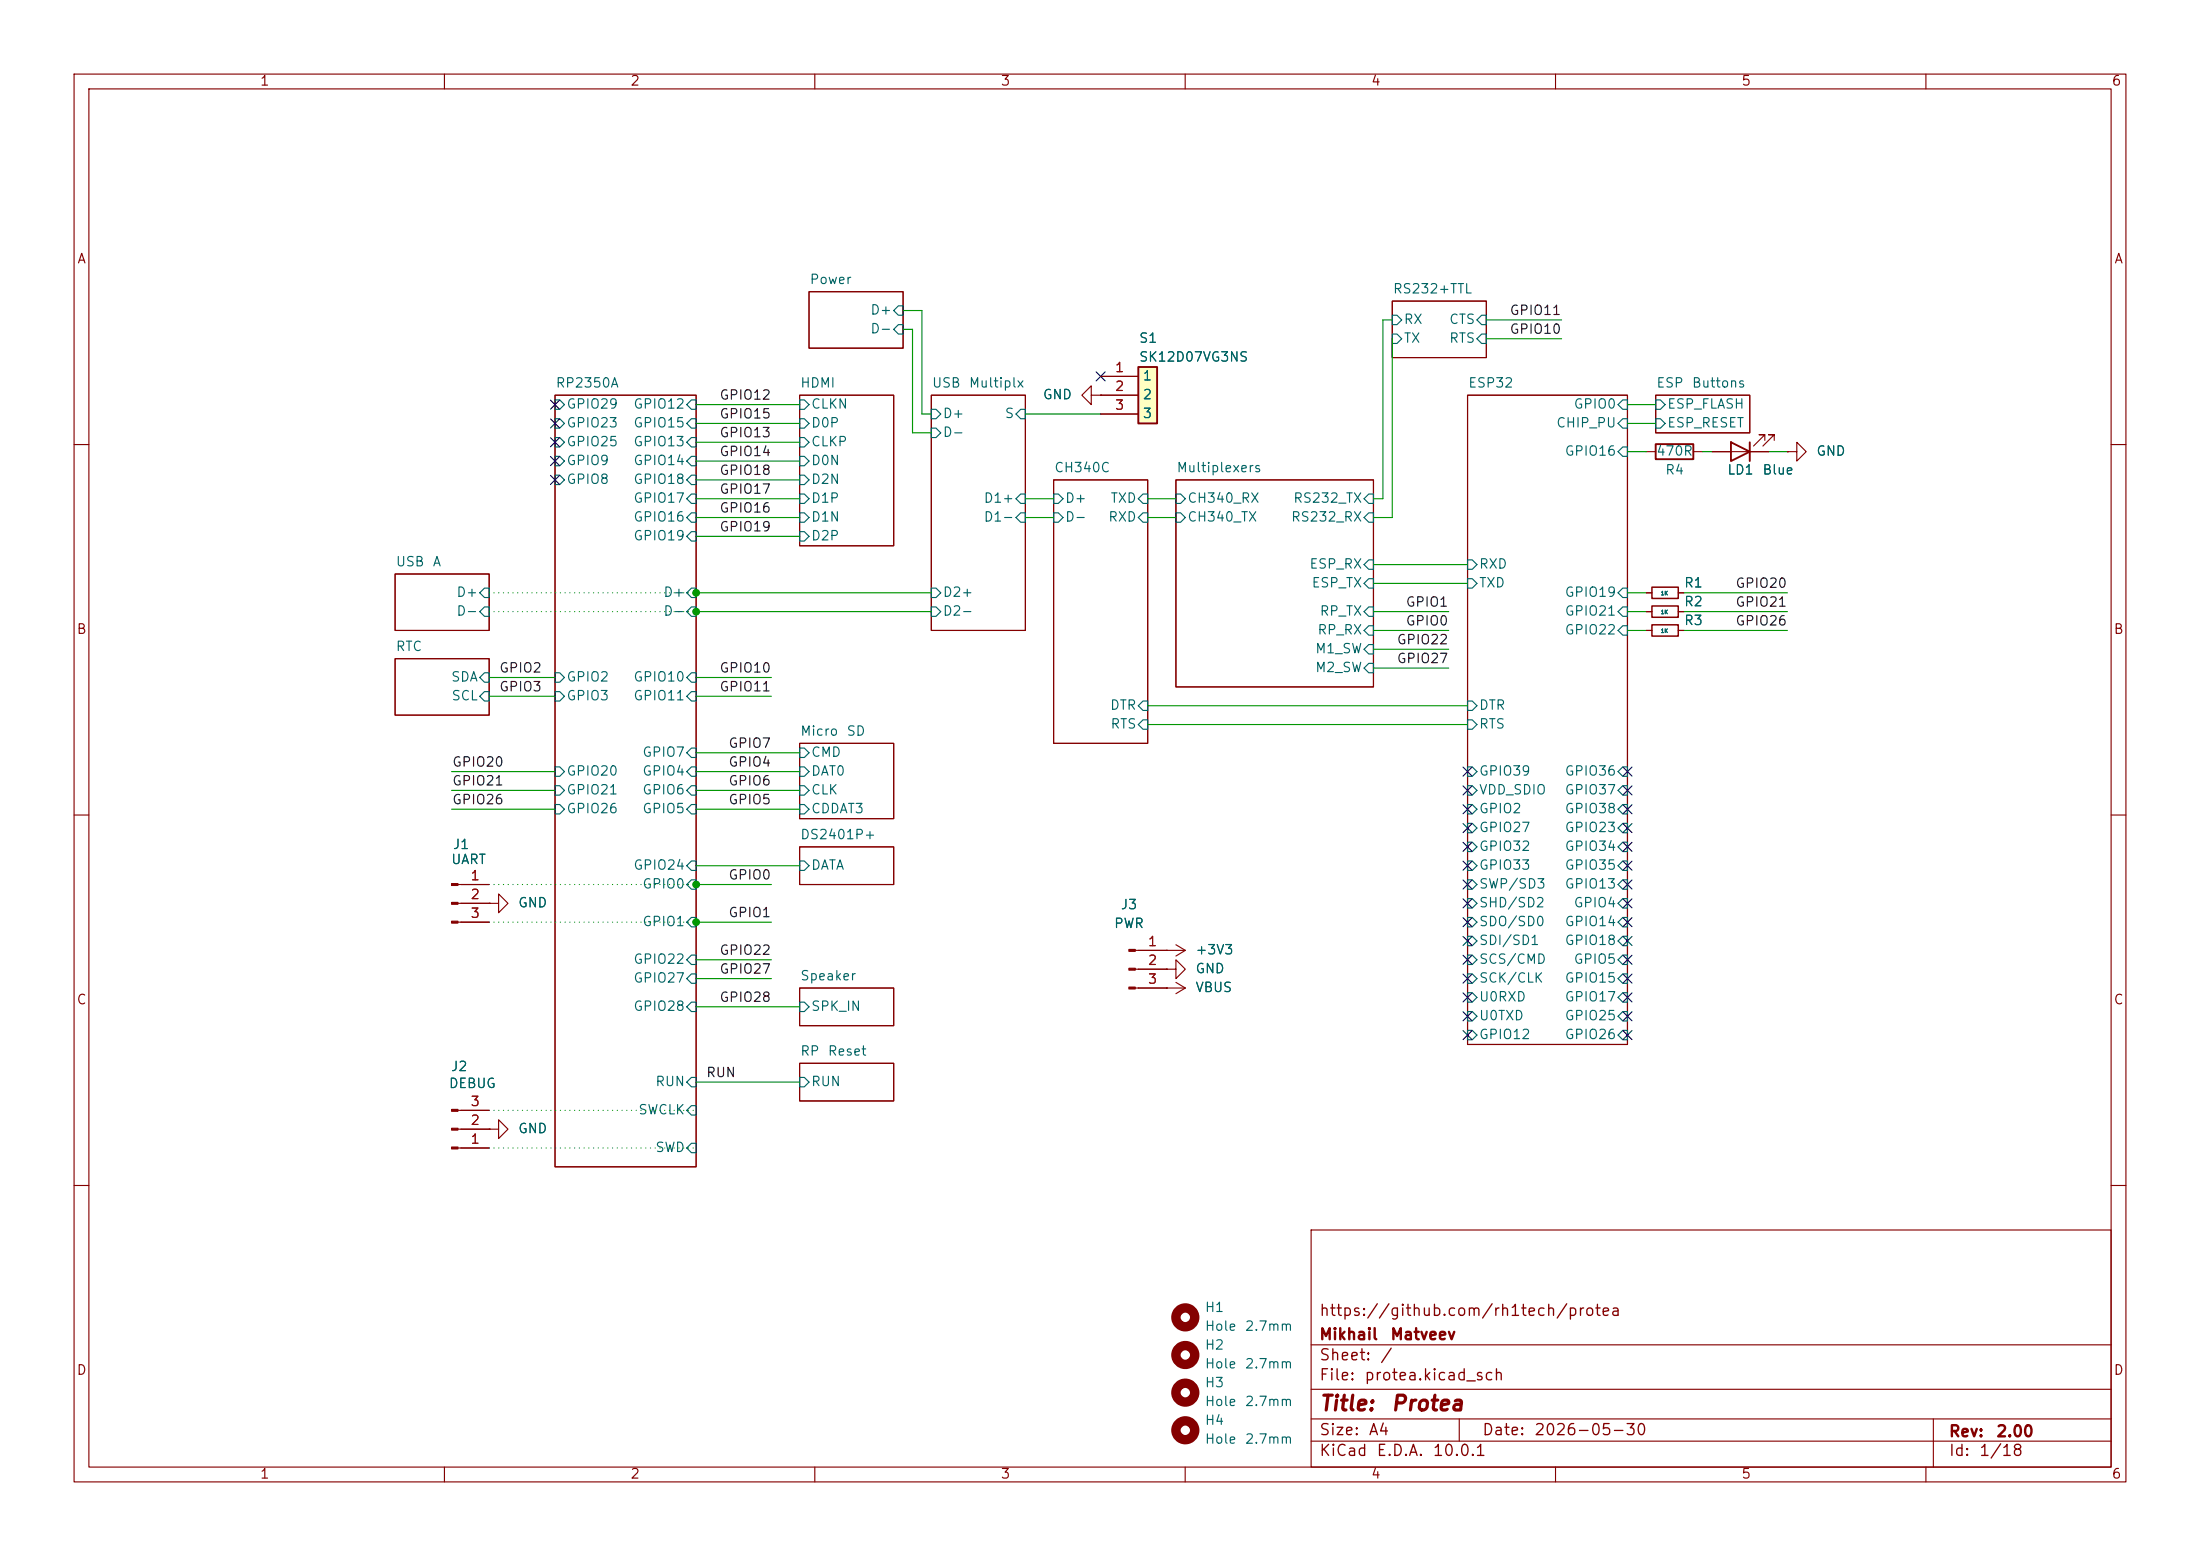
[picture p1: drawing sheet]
<svg xmlns="http://www.w3.org/2000/svg" width="297mm" height="210mm" viewBox="0 0 297 210" stroke-linecap="round" stroke-linejoin="round" font-family="sans-serif">
<g fill="none" stroke="#840000" stroke-width=".15">
<path d="M10 10h277v190h-277zM12 12h273v186h-273zM60 10v2M110 10v2M160 10v2M210 10v2M260 10v2M109.2 39.4h12.7v7.6h-12.7zM74.9 53.3h19.1v104.2h-19.1zM107.9 53.3h12.7v20.4h-12.7zM125.7 53.3h12.7v31.8h-12.7zM188 40.6h12.7v7.7h-12.7z"/>
<path d="M198.1 53.3h21.6v87.7h-21.6zM223.5 53.3h12.7v5.1h-12.7zM238.3 59.4v-.7h-.8h.8l-1.6 1.5M239.5 59.4v-.7h-.7h.7l-1.5 1.5M10 60h2M53.3 77.5h12.7v7.6h-12.7zM142.2 64.8h12.7v35.5h-12.7zM158.7 64.8h26.7v27.9h-26.7zM231.1 61h7.7M241.3 61h1.3v-1.3l1.2 1.3-1.2 1.2v-1.2M241.3 61h.1M285 60h2"/>
<path d="M53.3 88.9h12.7v7.6h-12.7zM222.2 82.6h.8M222.2 85.1h.8M226.6 82.6h.7M226.6 85.1h.7M10 110h2M61.8 119.4h4.2M107.9 100.3h12.7v10.2h-12.7zM107.9 114.3h12.7v5.1h-12.7zM285 110h2M61.8 121.9h4.2M61.8 124.5h4.2"/>
<path d="M66 121.9h1.3v-1.2l1.3 1.2-1.3 1.3v-1.3M66 121.9h.1M107.9 133.4h12.7v5h-12.7zM153.3 133.4h6.7M153.3 128.3h6.7M153.3 130.8h4.2M157.5 133.4h.1M157.5 130.8h1.2v-1.3l1.3 1.3-1.3 1.3v-1.3M157.5 130.8h.1M157.5 128.3h.1M158.7 132.6l1.3 .8M158.7 127.5l1.3 .8"/>
<path d="M160 133.4l-1.3 .7M160 128.3l-1.3 .7M61.8 154.9h4.2M61.8 152.4h4.2M61.8 149.9h4.2M66 152.4h1.3v-1.3l1.3 1.3-1.3 1.3v-1.3M66 152.4h.1M107.9 143.5h12.7v5.1h-12.7zM10 160h2M177 166h108v32h-108zM285 160h2M60 198v2"/>
<path d="M110 198v2M160 198v2M177 194.5h108M177 191.5h108M177 187.5h108M177 181.5h108M197 191.5v3M210 198v2M260 198v2M261 191.5v6.5"/>
</g>
<g fill="none" stroke="#006464" stroke-width=".15">
<path d="M74.9 56.5h.7l.6 .7-.6 .6h-.7zM74.9 59.1h.7l.6 .6-.6 .6h-.7zM74.9 54h.7l.6 .6-.6 .6h-.7zM93.3 54h.7v1.2h-.7l-.6-.6zM93.3 59.1h.7v1.2h-.7l-.6-.6zM93.3 56.5h.7v1.3h-.7l-.6-.6zM107.9 54h.7l.6 .6-.6 .6h-.7zM107.9 56.5h.7l.6 .7-.6 .6h-.7zM107.9 59.1h.7l.6 .6-.6 .6h-.7zM120.6 44.5l.7-.7h.6v1.3h-.6zM121.3 41.3h.6v1.2h-.6l-.7-.6zM125.7 55.2h.7l.6 .7-.6 .6h-.7z"/>
<path d="M125.7 57.8h.7l.6 .6-.6 .7h-.7zM137.2 55.9l.6-.7h.6v1.3h-.6zM188 42.5h.6l.6 .7-.6 .6h-.6zM188 45.1h.6l.6 .6-.6 .7h-.6zM200 42.5h.7v1.3h-.7l-.6-.6zM200 45.1h.7v1.3h-.7l-.6-.7zM219.1 56.5h.6v1.3h-.6l-.7-.6zM219.1 54h.6v1.2h-.6l-.7-.6zM223.5 54h.7l.6 .6-.6 .6h-.7zM223.5 56.5h.7l.6 .7-.6 .6h-.7zM65.4 79.4h.6v1.2h-.6l-.6-.6zM74.9 64.1h.7l.6 .7-.6 .6h-.7z"/>
<path d="M74.9 61.6h.7l.6 .6-.6 .7h-.7zM93.3 61.6h.7v1.3h-.7l-.6-.7zM93.3 69.2h.7v1.3h-.7l-.6-.6zM93.3 66.7h.7v1.2h-.7l-.6-.6zM93.3 64.1h.7v1.3h-.7l-.6-.6zM93.3 71.8h.7v1.2h-.7l-.6-.6zM93.3 79.4h.7v1.2h-.7l-.6-.6zM107.9 61.6h.7l.6 .6-.6 .7h-.7zM107.9 64.1h.7l.6 .7-.6 .6h-.7zM107.9 66.7h.7l.6 .6-.6 .6h-.7zM107.9 69.2h.7l.6 .7-.6 .6h-.7zM107.9 71.8h.7l.6 .6-.6 .6h-.7z"/>
<path d="M125.7 79.4h.7l.6 .6-.6 .6h-.7zM137.2 67.3l.6-.6h.6v1.2h-.6zM137.2 69.9l.6-.7h.6v1.3h-.6zM142.2 66.7h.7l.6 .6-.6 .6h-.7zM142.2 69.2h.7l.6 .7-.6 .6h-.7zM154.3 66.7h.6v1.2h-.6l-.6-.6zM154.3 69.2h.6v1.3h-.6l-.6-.6zM158.7 66.7h.7l.6 .6-.6 .6h-.7zM158.7 69.2h.7l.6 .7-.6 .6h-.7zM184.8 75.6h.6v1.2h-.6l-.7-.6zM184.8 78.1h.6v1.3h-.6l-.7-.7zM184.8 69.2h.6v1.3h-.6l-.7-.6z"/>
<path d="M184.8 66.7h.6v1.2h-.6l-.7-.6zM198.1 75.6h.7l.6 .6-.6 .6h-.7zM198.1 78.1h.7l.6 .6-.6 .7h-.7zM218.4 61l.7-.7h.6v1.3h-.6zM219.1 79.4h.6v1.2h-.6l-.7-.6zM65.4 81.9h.6v1.3h-.6l-.6-.6zM65.4 93.3h.6v1.3h-.6l-.6-.6zM65.4 90.8h.6v1.3h-.6l-.6-.7zM74.9 90.8h.7l.6 .6-.6 .7h-.7zM74.9 93.3h.7l.6 .7-.6 .6h-.7zM93.3 90.8h.7v1.3h-.7l-.6-.7zM93.3 93.3h.7v1.3h-.7l-.6-.6z"/>
<path d="M93.3 81.9h.7v1.3h-.7l-.6-.6zM125.7 81.9h.7l.6 .7-.6 .6h-.7zM154.3 94.6h.6v1.3h-.6l-.6-.6zM154.3 97.2h.6v1.2h-.6l-.6-.6zM184.8 87h.6v1.3h-.6l-.7-.7zM184.8 89.5h.6v1.3h-.6l-.7-.6zM184.8 84.5h.6v1.2h-.6l-.7-.6zM184.8 81.9h.6v1.3h-.6l-.7-.6zM198.1 94.6h.7l.6 .7-.6 .6h-.7zM198.1 97.2h.7l.6 .6-.6 .6h-.7zM218.4 82.6l.7-.7h.6v1.3h-.6zM218.4 85.1l.7-.6h.6v1.2h-.6z"/>
<path d="M74.9 103.5h.7l.6 .6-.6 .7h-.7zM74.9 106h.7l.6 .7-.6 .6h-.7zM74.9 108.6h.7l.6 .6-.6 .7h-.7zM93.3 118.7h.7v1.3h-.7l-.6-.6zM93.3 103.5h.7v1.3h-.7l-.6-.7zM93.3 108.6h.7v1.3h-.7l-.6-.7zM93.3 106h.7v1.3h-.7l-.6-.6zM93.3 101h.7v1.2h-.7l-.6-.6zM93.3 116.2h.7v1.3h-.7l-.6-.7zM107.9 101h.7l.6 .6-.6 .6h-.7zM107.9 103.5h.7l.6 .6-.6 .7h-.7zM107.9 106h.7l.6 .7-.6 .6h-.7z"/>
<path d="M107.9 108.6h.7l.6 .6-.6 .7h-.7zM107.9 116.2h.7l.6 .6-.6 .7h-.7zM198.1 108.6h.7l.6 .6-.6 .7h-.7zM198.1 111.1h.7l.6 .7-.6 .6h-.7zM198.1 113.7h.7l.6 .6-.6 .6h-.7zM198.1 116.2h.7l.6 .6-.6 .7h-.7zM198.1 103.5h.7l.6 .6-.6 .7h-.7zM198.1 118.7h.7l.6 .7-.6 .6h-.7zM198.1 106h.7l.6 .7-.6 .6h-.7zM218.4 116.8l.7-.6h.6v1.3h-.6zM218.4 104.1l.7-.6h.6v1.3h-.6zM218.4 109.2l.7-.6h.6v1.3h-.6z"/>
<path d="M219.1 118.7h.6v1.3h-.6l-.7-.6zM219.1 111.1h.6v1.3h-.6l-.7-.6zM219.1 113.7h.6v1.2h-.6l-.7-.6zM219.1 106h.6v1.3h-.6l-.7-.6zM93.3 123.8h.7v1.3h-.7l-.6-.6zM93.3 128.9h.7v1.3h-.7l-.6-.7zM93.3 131.4h.7v1.3h-.7l-.6-.6zM93.3 135.3h.7v1.2h-.7l-.6-.6zM107.9 135.3h.7l.6 .6-.6 .6h-.7zM198.1 139.1h.7l.6 .6-.6 .6h-.7zM198.1 131.4h.7l.6 .7-.6 .6h-.7zM198.1 128.9h.7l.6 .6-.6 .7h-.7z"/>
<path d="M198.1 126.4h.7l.6 .6-.6 .6h-.7zM198.1 123.8h.7l.6 .7-.6 .6h-.7zM198.1 121.3h.7l.6 .6-.6 .7h-.7zM198.1 134h.7l.6 .6-.6 .7h-.7zM198.1 136.5h.7l.6 .7-.6 .6h-.7zM218.4 129.5l.7-.6h.6v1.3h-.6zM218.4 127l.7-.6h.6v1.2h-.6zM218.4 139.7l.7-.6h.6v1.2h-.6zM219.1 121.3h.6v1.3h-.6l-.7-.7zM219.1 123.8h.6v1.3h-.6l-.7-.6zM219.1 131.4h.6v1.3h-.6l-.7-.6zM219.1 134h.6v1.3h-.6l-.7-.7z"/>
<path d="M219.1 136.5h.6v1.3h-.6l-.7-.6zM93.3 145.4h.7v1.3h-.7l-.6-.6zM93.3 149.2h.7v1.3h-.7l-.6-.6zM93.3 154.3h.7v1.3h-.7l-.6-.7zM107.9 145.4h.7l.6 .7-.6 .6h-.7z"/>
</g>
<g fill="#840000" stroke="#840000" stroke-width=".15">
<path d="M61 119.3h.8v.2h-.8z"/>
<path d="M61 121.8h.8v.2h-.8z"/>
<path d="M61 124.3h.8v.3h-.8z"/>
<path d="M61 154.8h.8v.3h-.8z"/>
<path d="M61 152.3h.8v.2h-.8z"/>
<path d="M61 149.7h.8v.3h-.8z"/>
<path d="M152.4 128.1h.9v.3h-.9z"/>
<path d="M152.4 130.7h.9v.2h-.9z"/>
<path d="M152.4 133.2h.9v.3h-.9z"/>
</g>
<path d="M233.7 59.7l2.5 1.3-2.5 1.2zM236.2 59.7v2.5" fill="none" stroke="#840000" stroke-width=".25"/>
<g fill="none" stroke="#840000" stroke-width="1.3">
<circle cx="160" cy="177.8" r="1.27"/>
<circle cx="160" cy="188" r="1.27"/>
<circle cx="160" cy="193" r="1.27"/>
<circle cx="160" cy="182.9" r="1.27"/>
</g>
<path d="M223 81.8h3.6v1.5h-3.6zM223 84.3h3.6v1.6h-3.6z" fill="none" stroke="#840000" stroke-width=".2"/>
<path d="M153.7 49.5h2.5v7.7h-2.5z" fill="#ffffc2"/>
<path d="M153.7 49.5h2.5v7.7h-2.5zM223.5 59.9h5.1v2.1h-5.1z" fill="none" stroke="#840000" stroke-width=".25"/>
<g fill="none" stroke="#840000" stroke-width=".15">
<path d="M147.3 53.3v-1.2l-1.3 1.2 1.3 1.3v-1.3h1.3M148.6 53.3h.1M148.6 50.8h5.1M148.6 53.3h5.1M148.6 55.9h5.1M222.2 61h1.3M228.6 61h1.3M231.1 61h2.6M236.2 61h2.6M241.3 61h.1M222.2 80h.8M222.2 85.1h.8"/>
<path d="M222.2 82.6h.8M226.6 80h.7M226.6 85.1h.7M226.6 82.6h.7M62.2 119.4h3.8M62.2 121.9h3.8M62.2 124.5h3.8M66 121.9h.1M153.7 128.3h3.8M153.7 130.8h3.8M153.7 133.4h3.8M157.5 128.3h.1"/>
<path d="M157.5 133.4h.1M157.5 130.8h.1M62.2 154.9h3.8M62.2 152.4h3.8M62.2 149.9h3.8M66 152.4h.1"/>
</g>
<path d="M223 79.2h3.6v1.6h-3.6z" fill="none" stroke="#840000" stroke-width=".2"/>
<path d="M66 80h28M66 82.6h28M66 119.4h28M66 124.5h28M66 154.9h28M66 149.9h28" fill="none" stroke="#009600" stroke-width=".15" stroke-dasharray="0 .6"/>
<g fill="none" stroke="#009600" stroke-width=".15">
<path d="M94 54.6h13.9M94 57.2h13.9M94 59.7h13.9M121.9 41.9h2.6v14h1.2M121.9 44.5h1.3v13.9h2.5M138.4 55.9h10.2M188 43.2h-1.3v24.1h-1.3M188 45.7v24.2h-2.6M200.7 45.7h10.1M200.7 43.2h10.1M219.7 54.6h3.8M219.7 57.2h3.8"/>
<path d="M94 64.8h13.9M94 62.2h13.9M94 67.3h13.9M94 72.4h13.9M94 69.9h13.9M138.4 67.3h3.8M138.4 69.9h3.8M154.9 67.3h3.8M154.9 69.9h3.8M185.4 78.7h12.7M185.4 76.2h12.7M219.7 61h2.5"/>
<path d="M229.9 61h1.2M238.8 61h2.5M66 94h8.9M66 91.4h8.9M94 82.6h31.7M94 80h31.7M94 94h10.1M94 91.4h10.1M154.9 95.3h43.2M154.9 97.8h43.2M185.4 85.1h10.2M185.4 90.2h10.2"/>
<path d="M185.4 87.6h10.2M185.4 82.6h10.2M219.7 85.1h2.5M219.7 82.6h2.5M219.7 80h2.5M227.3 85.1h14M227.3 82.6h14M227.3 80h14M61 106.7h13.9M61 104.1h13.9M61 109.2h13.9M94 106.7h13.9"/>
<path d="M94 104.1h13.9M94 109.2h13.9M94 119.4h10.1M94 116.8h13.9M94 101.6h13.9M94 135.9h13.9M94 124.5h10.1M94 132.1h10.1M94 129.5h10.1M94 146.1h13.9"/>
</g>
<g fill="none" stroke="#000084" stroke-width=".15">
<path d="M74.3 59.1l1.2 1.2M74.3 56.5l1.2 1.3M74.3 54l1.2 1.2M75.5 59.1l-1.2 1.2M75.5 56.5l-1.2 1.3M75.5 54l-1.2 1.2M148 50.2l1.2 1.2M149.2 50.2l-1.2 1.2M74.3 61.6l1.2 1.2M74.3 64.2l1.2 1.2M75.5 61.6l-1.2 1.2M75.5 64.2l-1.2 1.2"/>
<path d="M197.5 111.2l1.2 1.2M197.5 106.1l1.2 1.2M197.5 108.6l1.2 1.2M197.5 103.5l1.2 1.2M197.5 116.2l1.2 1.2M197.5 113.7l1.2 1.2M197.5 118.8l1.2 1.2M198.7 111.2l-1.2 1.2M198.7 106.1l-1.2 1.2M198.7 108.6l-1.2 1.2M198.7 103.5l-1.2 1.2M198.7 116.2l-1.2 1.2"/>
<path d="M198.7 113.7l-1.2 1.2M198.7 118.8l-1.2 1.2M219.1 103.5l1.2 1.2M219.1 118.8l1.2 1.2M219.1 111.2l1.2 1.2M219.1 116.2l1.2 1.2M219.1 113.7l1.2 1.2M219.1 108.6l1.2 1.2M219.1 106.1l1.2 1.2M220.3 103.5l-1.2 1.2M220.3 118.8l-1.2 1.2M220.3 111.2l-1.2 1.2"/>
<path d="M220.3 116.2l-1.2 1.2M220.3 113.7l-1.2 1.2M220.3 108.6l-1.2 1.2M220.3 106.1l-1.2 1.2M197.5 128.9l1.2 1.2M197.5 139.1l1.2 1.2M197.5 123.9l1.2 1.2M197.5 134l1.2 1.2M197.5 121.3l1.2 1.2M197.5 126.4l1.2 1.2M197.5 136.6l1.2 1.2M197.5 131.5l1.2 1.2"/>
<path d="M198.7 128.9l-1.2 1.2M198.7 139.1l-1.2 1.2M198.7 123.9l-1.2 1.2M198.7 134l-1.2 1.2M198.7 121.3l-1.2 1.2M198.7 126.4l-1.2 1.2M198.7 136.6l-1.2 1.2M198.7 131.5l-1.2 1.2M219.1 128.9l1.2 1.2M219.1 126.4l1.2 1.2M219.1 123.9l1.2 1.2M219.1 136.6l1.2 1.2"/>
<path d="M219.1 134l1.2 1.2M219.1 131.5l1.2 1.2M219.1 139.1l1.2 1.2M219.1 121.3l1.2 1.2M220.3 128.9l-1.2 1.2M220.3 126.4l-1.2 1.2M220.3 123.9l-1.2 1.2M220.3 136.6l-1.2 1.2M220.3 134l-1.2 1.2M220.3 131.5l-1.2 1.2M220.3 139.1l-1.2 1.2M220.3 121.3l-1.2 1.2"/>
</g>
<g fill="#009600" stroke="#009600" stroke-width=".14">
<circle cx="94" cy="82.6" r=".46"/>
<circle cx="94" cy="80" r=".46"/>
<circle cx="94" cy="119.4" r=".46"/>
<circle cx="94" cy="124.5" r=".46"/>
</g>
<g font-size="2" fill="#840000">
<text x="178" y="190.9">Title:</text>
<text x="187.7" y="190.9">Protea</text>
</g>
<g font-size="1.5" fill="#840000">
<text x="178" y="178">https://github.com/rh1tech/protea</text>
<text x="178" y="184">Sheet:</text>
<text x="178" y="181.2">Mikhail</text>
<text x="186.2" y="184">/</text>
<text x="187.6" y="181.2">Matveev</text>
<text x="178" y="186.7">File:</text>
<text x="184.1" y="186.7">protea.kicad_sch</text>
<text x="178" y="196.9">KiCad</text>
<text x="178" y="194.1">Size:</text>
<text x="184.7" y="194.1">A4</text>
<text x="185.7" y="196.9">E.D.A.</text>
<text x="193.3" y="196.9">10.0.1</text>
<text x="200" y="194.1">Date:</text>
<text x="207" y="194.1">2026-05-30</text>
<text x="263" y="194.3">Rev:</text>
<text x="263" y="196.9">Id:</text>
<text x="267.1" y="196.9">1/18</text>
<text x="269.4" y="194.3">2.00</text>
</g>
<g font-size="1.3" fill="#840000">
<text x="35" y="11.9">1</text>
<text x="85" y="11.9">2</text>
<text x="135" y="11.9">3</text>
<text x="185" y="11.9">4</text>
<text x="235" y="11.9">5</text>
<text x="285" y="11.9">6</text>
<text x="10.3" y="35.9">A</text>
<text x="285.3" y="35.9">A</text>
<text x="10.3" y="85.9">B</text>
<text x="285.3" y="85.9">B</text>
<text x="10.3" y="135.9">C</text>
<text x="285.3" y="135.9">C</text>
<text x="10.3" y="185.9">D</text>
<text x="285.3" y="185.9">D</text>
<text x="35" y="199.9">1</text>
<text x="85" y="199.9">2</text>
<text x="135" y="199.9">3</text>
<text x="185" y="199.9">4</text>
<text x="235" y="199.9">5</text>
<text x="285" y="199.9">6</text>
</g>
<g font-size="1.3" fill="#006464">
<text x="109.2" y="38.7">Power</text>
<text x="188" y="39.9">RS232+TTL</text>
<text x="117.4" y="42.8">D+</text>
<text x="117.4" y="45.3">D-</text>
<text x="153.7" y="46.6">S1</text>
<text x="189.4" y="44">RX</text>
<text x="189.4" y="46.6">TX</text>
<text x="195.5" y="44">CTS</text>
<text x="195.5" y="46.6">RTS</text>
<text x="74.9" y="52.6">RP2350A</text>
<text x="107.9" y="52.6">HDMI</text>
<text x="125.7" y="52.6">USB</text>
<text x="130.7" y="52.6">Multiplx</text>
<text x="153.7" y="49.1">SK12D07VG3NS</text>
<text x="154.2" y="51.7">1</text>
<text x="198.1" y="52.6">ESP32</text>
<text x="223.5" y="52.6">ESP</text>
<text x="228.3" y="52.6">Buttons</text>
<text x="76.4" y="58">GPIO23</text>
<text x="76.4" y="55.5">GPIO29</text>
<text x="85.4" y="55.5">GPIO12</text>
<text x="85.4" y="58">GPIO15</text>
<text x="109.4" y="55.5">CLKN</text>
<text x="109.4" y="58">D0P</text>
<text x="127.2" y="56.7">D+</text>
<text x="127.2" y="59.3">D-</text>
<text x="135.6" y="56.7">S</text>
<text x="140.7" y="54.2">GND</text>
<text x="154.2" y="54.2">2</text>
<text x="154.2" y="56.7">3</text>
<text x="210" y="58">CHIP_PU</text>
<text x="212.4" y="55.5">GPIO0</text>
<text x="225" y="55.5">ESP_FLASH</text>
<text x="225" y="58">ESP_RESET</text>
<text x="76.4" y="65.6">GPIO8</text>
<text x="76.4" y="63.1">GPIO9</text>
<text x="76.4" y="60.6">GPIO25</text>
<text x="85.4" y="60.6">GPIO13</text>
<text x="85.4" y="63.1">GPIO14</text>
<text x="85.4" y="65.6">GPIO18</text>
<text x="109.4" y="60.6">CLKP</text>
<text x="109.4" y="63.1">D0N</text>
<text x="109.4" y="65.6">D2N</text>
<text x="142.2" y="64.1">CH340C</text>
<text x="158.7" y="64.1">Multiplexers</text>
<text x="211.2" y="61.8">GPIO16</text>
<text x="223.5" y="61.8">470R</text>
<text x="224.7" y="64.4">R4</text>
<text x="233.1" y="64.4">LD1</text>
<text x="237.8" y="64.4">Blue</text>
<text x="245.1" y="61.8">GND</text>
<text x="85.4" y="70.7">GPIO16</text>
<text x="85.4" y="68.2">GPIO17</text>
<text x="109.4" y="68.2">D1P</text>
<text x="109.4" y="70.7">D1N</text>
<text x="132.7" y="68.2">D1+</text>
<text x="132.7" y="70.7">D1-</text>
<text x="143.7" y="68.2">D+</text>
<text x="143.7" y="70.7">D-</text>
<text x="149.5" y="70.7">RXD</text>
<text x="149.8" y="68.2">TXD</text>
<text x="160.2" y="68.2">CH340_RX</text>
<text x="160.2" y="70.7">CH340_TX</text>
<text x="174.2" y="70.7">RS232_RX</text>
<text x="174.5" y="68.2">RS232_TX</text>
<text x="53.3" y="76.8">USB</text>
<text x="58.3" y="76.8">A</text>
<text x="85.4" y="73.3">GPIO19</text>
<text x="109.4" y="73.3">D2P</text>
<text x="176.7" y="77.1">ESP_RX</text>
<text x="199.6" y="77.1">RXD</text>
<text x="61.5" y="80.9">D+</text>
<text x="61.5" y="83.4">D-</text>
<text x="89.5" y="80.9">D+</text>
<text x="89.5" y="83.4">D-</text>
<text x="127.2" y="80.9">D2+</text>
<text x="127.2" y="83.4">D2-</text>
<text x="177" y="79.6">ESP_TX</text>
<text x="178.1" y="83.4">RP_TX</text>
<text x="199.6" y="79.6">TXD</text>
<text x="211.2" y="80.9">GPIO19</text>
<text x="211.2" y="83.4">GPIO21</text>
<text x="227.3" y="82.1">R2</text>
<text x="227.3" y="79.6">R1</text>
<text x="53.3" y="88.2">RTC</text>
<text x="177.5" y="88.5">M1_SW</text>
<text x="177.8" y="86">RP_RX</text>
<text x="211.2" y="86">GPIO22</text>
<text x="227.3" y="84.7">R3</text>
<text x="60.8" y="92.3">SDA</text>
<text x="60.9" y="94.8">SCL</text>
<text x="76.4" y="92.3">GPIO2</text>
<text x="76.4" y="94.8">GPIO3</text>
<text x="85.4" y="92.3">GPIO10</text>
<text x="85.4" y="94.8">GPIO11</text>
<text x="177.5" y="91">M2_SW</text>
<text x="107.9" y="99.6">Micro</text>
<text x="114.2" y="99.6">SD</text>
<text x="149.8" y="96.1">DTR</text>
<text x="149.8" y="98.7">RTS</text>
<text x="199.6" y="96.1">DTR</text>
<text x="199.6" y="98.7">RTS</text>
<text x="76.4" y="105">GPIO20</text>
<text x="76.4" y="107.5">GPIO21</text>
<text x="86.6" y="105">GPIO4</text>
<text x="86.6" y="107.5">GPIO6</text>
<text x="86.6" y="102.5">GPIO7</text>
<text x="109.4" y="102.5">CMD</text>
<text x="109.4" y="105">DAT0</text>
<text x="109.4" y="107.5">CLK</text>
<text x="199.6" y="105">GPIO39</text>
<text x="199.6" y="107.5">VDD_SDIO</text>
<text x="211.2" y="105">GPIO36</text>
<text x="211.2" y="107.5">GPIO37</text>
<text x="76.4" y="110.1">GPIO26</text>
<text x="86.6" y="110.1">GPIO5</text>
<text x="107.9" y="113.6">DS2401P+</text>
<text x="109.4" y="110.1">CDDAT3</text>
<text x="199.6" y="110.1">GPIO2</text>
<text x="199.6" y="112.6">GPIO27</text>
<text x="211.2" y="112.6">GPIO23</text>
<text x="211.2" y="110.1">GPIO38</text>
<text x="60.8" y="116.9">UART</text>
<text x="61" y="114.9">J1</text>
<text x="85.4" y="117.7">GPIO24</text>
<text x="109.4" y="117.7">DATA</text>
<text x="199.6" y="115.2">GPIO32</text>
<text x="199.6" y="117.7">GPIO33</text>
<text x="211.2" y="115.2">GPIO34</text>
<text x="211.2" y="117.7">GPIO35</text>
<text x="69.9" y="122.8">GND</text>
<text x="86.6" y="120.2">GPIO0</text>
<text x="86.6" y="125.3">GPIO1</text>
<text x="150.3" y="125.6">PWR</text>
<text x="151.2" y="123">J3</text>
<text x="199.6" y="125.3">SDO/SD0</text>
<text x="199.6" y="122.8">SHD/SD2</text>
<text x="199.6" y="120.2">SWP/SD3</text>
<text x="211.2" y="120.2">GPIO13</text>
<text x="211.2" y="125.3">GPIO14</text>
<text x="212.4" y="122.8">GPIO4</text>
<text x="85.4" y="130.4">GPIO22</text>
<text x="161.3" y="131.7">GND</text>
<text x="161.3" y="129.1">+3V3</text>
<text x="199.6" y="130.4">SCS/CMD</text>
<text x="199.6" y="127.9">SDI/SD1</text>
<text x="211.2" y="127.9">GPIO18</text>
<text x="212.4" y="130.4">GPIO5</text>
<text x="85.4" y="132.9">GPIO27</text>
<text x="85.4" y="136.8">GPIO28</text>
<text x="107.9" y="132.6">Speaker</text>
<text x="109.4" y="136.8">SPK_IN</text>
<text x="161.3" y="134.2">VBUS</text>
<text x="199.6" y="132.9">SCK/CLK</text>
<text x="199.6" y="135.5">U0RXD</text>
<text x="211.2" y="132.9">GPIO15</text>
<text x="211.2" y="135.5">GPIO17</text>
<text x="107.9" y="142.8">RP</text>
<text x="111.7" y="142.8">Reset</text>
<text x="199.6" y="140.6">GPIO12</text>
<text x="199.6" y="138">U0TXD</text>
<text x="211.2" y="138">GPIO25</text>
<text x="211.2" y="140.6">GPIO26</text>
<text x="60.5" y="147.2">DEBUG</text>
<text x="60.8" y="144.9">J2</text>
<text x="88.4" y="146.9">RUN</text>
<text x="109.4" y="146.9">RUN</text>
<text x="69.9" y="153.3">GND</text>
<text x="86.1" y="150.7">SWCLK</text>
<text x="88.4" y="155.8">SWD</text>
<text x="162.6" y="179.9">Hole</text>
<text x="162.6" y="177.4">H1</text>
<text x="168" y="179.9">2.7mm</text>
<text x="162.6" y="185">Hole</text>
<text x="162.6" y="182.5">H2</text>
<text x="168" y="185">2.7mm</text>
<text x="162.6" y="190.1">Hole</text>
<text x="162.6" y="187.6">H3</text>
<text x="168" y="190.1">2.7mm</text>
<text x="162.6" y="195.2">Hole</text>
<text x="162.6" y="192.6">H4</text>
<text x="168" y="195.2">2.7mm</text>
</g>
<g font-size="1.3" fill="#0f0f0f">
<text x="203.7" y="45.4">GPIO10</text>
<text x="203.7" y="42.8">GPIO11</text>
<text x="97" y="54.3">GPIO12</text>
<text x="97" y="56.8">GPIO15</text>
<text x="97" y="59.3">GPIO13</text>
<text x="97" y="61.9">GPIO14</text>
<text x="97" y="64.4">GPIO18</text>
<text x="97" y="69.5">GPIO16</text>
<text x="97" y="67">GPIO17</text>
<text x="97" y="72">GPIO19</text>
<text x="189.7" y="82.2">GPIO1</text>
<text x="234.2" y="82.2">GPIO21</text>
<text x="234.2" y="79.7">GPIO20</text>
<text x="188.5" y="87.3">GPIO22</text>
<text x="188.5" y="89.8">GPIO27</text>
<text x="189.7" y="84.7">GPIO0</text>
<text x="234.2" y="84.7">GPIO26</text>
<text x="67.3" y="91.1">GPIO2</text>
<text x="67.3" y="93.6">GPIO3</text>
<text x="97" y="91.1">GPIO10</text>
<text x="97" y="93.6">GPIO11</text>
<text x="98.3" y="101.3">GPIO7</text>
<text x="61" y="103.8">GPIO20</text>
<text x="61" y="106.3">GPIO21</text>
<text x="98.3" y="106.3">GPIO6</text>
<text x="98.3" y="103.8">GPIO4</text>
<text x="61" y="108.9">GPIO26</text>
<text x="98.3" y="108.9">GPIO5</text>
<text x="98.3" y="119">GPIO0</text>
<text x="98.3" y="124.1">GPIO1</text>
<text x="97" y="129.2">GPIO22</text>
<text x="97" y="131.7">GPIO27</text>
<text x="97" y="135.5">GPIO28</text>
<text x="95.2" y="145.7">RUN</text>
</g>
<g font-size="1.3" fill="#a90000">
<text x="150.4" y="50.5">1</text>
<text x="150.4" y="53.1">2</text>
<text x="150.4" y="55.6">3</text>
<text x="63.4" y="119.1">1</text>
<text x="63.4" y="121.7">2</text>
<text x="63.4" y="124.2">3</text>
<text x="154.9" y="128">1</text>
<text x="154.9" y="130.6">2</text>
<text x="154.9" y="133.1">3</text>
<text x="63.4" y="149.6">3</text>
<text x="63.4" y="154.7">1</text>
<text x="63.4" y="152.1">2</text>
</g>
<g font-size=".5" fill="#006464">
<text x="224.2" y="83">1K</text>
<text x="224.2" y="80.5">1K</text>
<text x="224.2" y="85.5">1K</text>
</g>
</svg>
